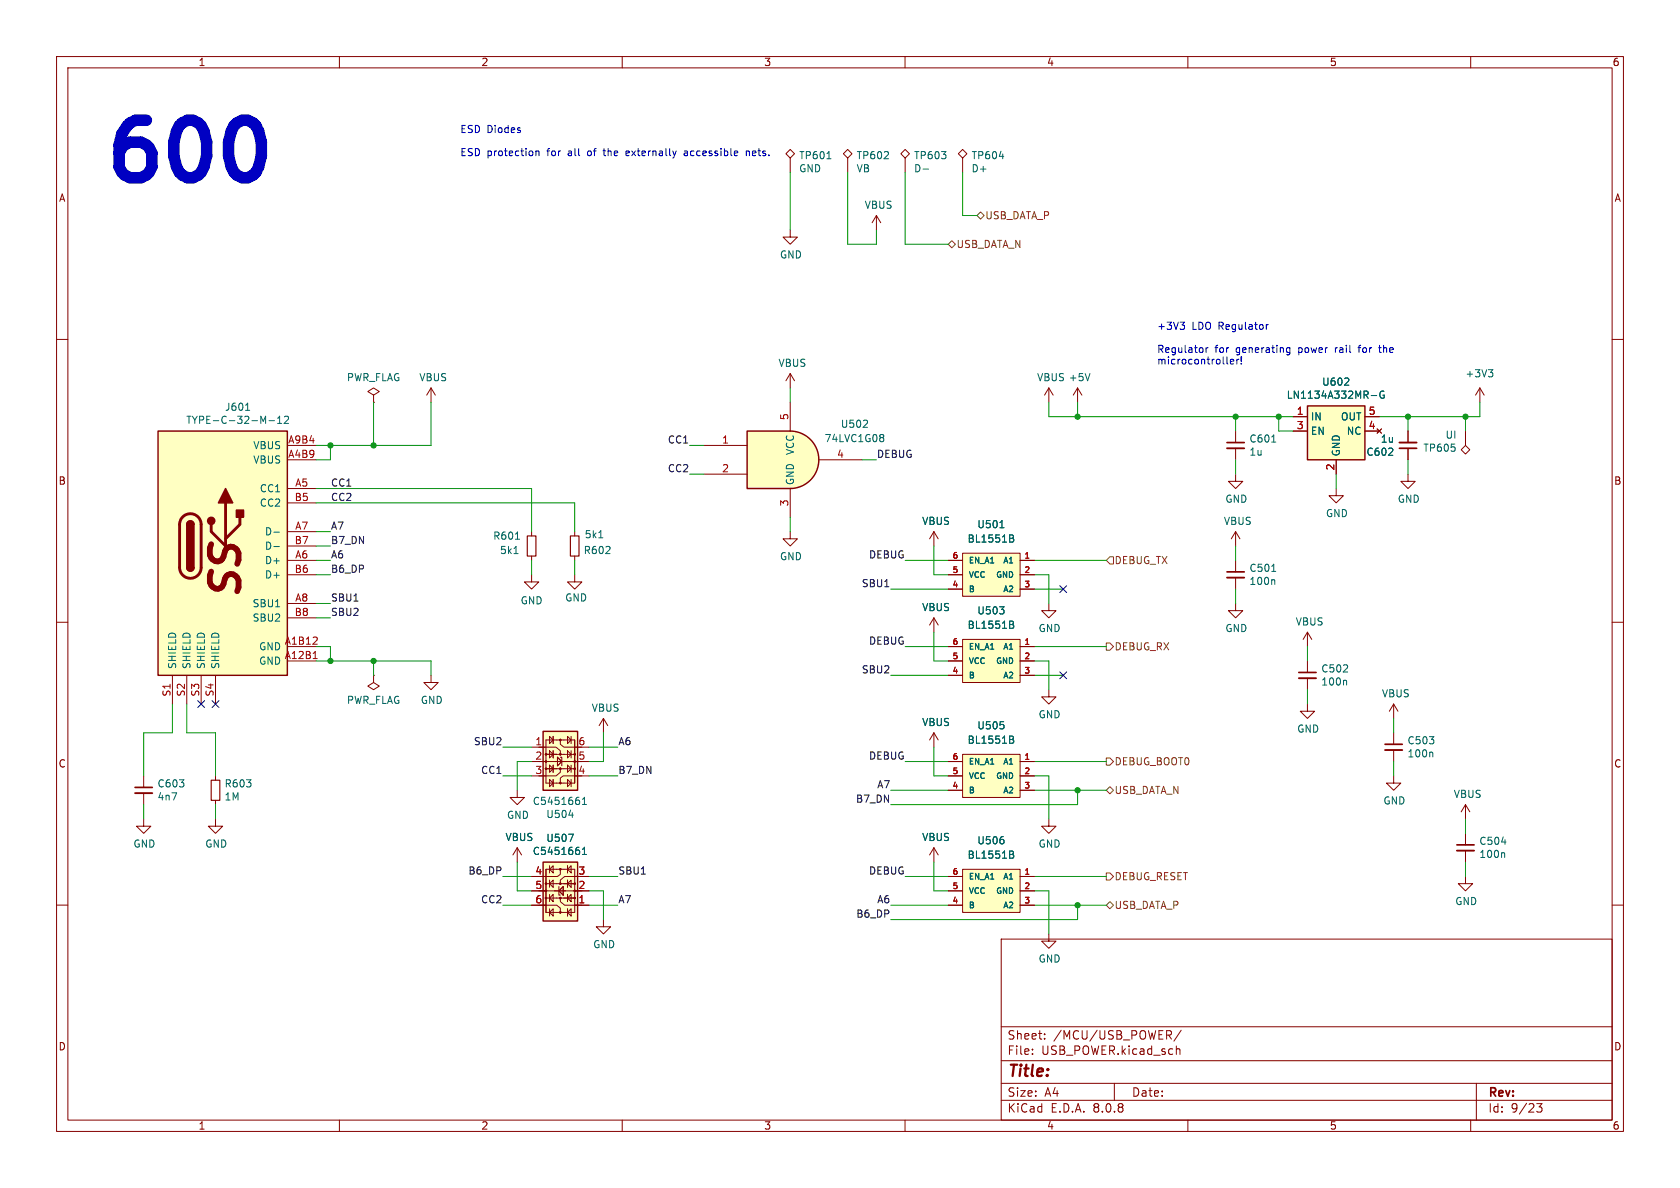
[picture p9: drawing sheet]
<svg xmlns="http://www.w3.org/2000/svg" width="297mm" height="210mm" viewBox="0 0 297 210" stroke-linecap="round" stroke-linejoin="round" font-family="sans-serif">
<g fill="none" stroke="#840000" stroke-width=".18">
<path d="M10 10h277v190h-277zM12 12h273v186h-273zM60 10v2M110 10v2M160 10v2M210 10v2M260 10v2M154.9 38.1l-.7 1.3M154.9 38.1v2.5M154.9 38.1l.8 1.3M160 26.4l.8 .8-.8 .7-.7-.7zM160 27.9v2.6"/>
<path d="M169.4 27.2l.8-.8 .7 .8-.7 .7zM170.2 27.9v2.6M10 60h2M185.4 68.6l-.7 1.3M185.4 68.6v2.5M185.4 68.6l.8 1.3M190.5 68.6l-.8 1.3M190.5 68.6v2.5M190.5 68.6l.8 1.3M258.3 79.5l.8-.8 .7 .8-.7 .8zM259.1 76.2v2.5M261.6 68.6l-.7 1.3"/>
<path d="M261.6 68.6v2.5M261.6 68.6l.8 1.3M285 60h2M218.4 83.8v1.3h1.3l-1.3 1.3-1.2-1.3h1.2M218.4 94l-.7 1.3M218.4 94v2.5M218.4 94l.8 1.3M236.2 86.4v1.2h1.3l-1.3 1.3-1.3-1.3h1.3M248.9 83.8v1.3h1.3l-1.3 1.3-1.3-1.3h1.3M10 110h2M285 110h2M10 160h2"/>
<path d="M177 166h108v32h-108zM285 160h2M60 198v2M110 198v2M160 198v2M177 194.5h108M177 191.5h108M177 187.5h108M177 181.5h108M182.5 186.3v.1M182.5 185.5v.1M184.7 183.6v.1"/>
<path d="M184.7 182.8v.1M197 191.5v3M206.6 183l.5 .7M206.8 182.2l.3 .3-.1 .3-.2 .2M208 184.9v1.5M208 185.5l.2-.1 .3 .1 .1 .9M208.8 182.1l-1.3 2M210 198v2M260 198v2M261 191.5v6.5M271.7 195.1h.9l-.5 .6 .4 .1v.7l-.2 .1-.6-.1"/>
</g>
<path d="M163.2 29.9h.9M176.7 27.6h.7M192.7 66l-.4 1.3M263.1 65.3h.8l-.4 .5M263.7 65.8l.2 .3v.3l-.2 .2" fill="none" stroke="#006464" stroke-width=".18"/>
<path d="M231.1 71.8h10.2v9.5h-10.2z" fill="#ffffc2"/>
<path d="M231.1 71.8h10.2v9.5h-10.2z" fill="none" stroke="#840000" stroke-width=".25"/>
<g fill="none" stroke="#840000" stroke-width=".18">
<path d="M66 69.9l1.1-.7-1.1-.6-1 .6 1 .7v1.2M66 71.1h.1M76.2 68.6l-.8 1.3M76.2 68.6v2.5M76.2 68.6l.8 1.3M228.6 73.7h2.5M228.6 76.2h2.5M241.3 73.7h2.5M241.3 76.2h2.5M243.5 75.8l.7 .8M244.2 75.8l-.7 .8M248.9 76.2v2"/>
<path d="M248.9 79.2v2.1M236.2 81.3v2.5M106.7 127l-.8 1.3M106.7 127v2.5M106.7 127l.7 1.3"/>
</g>
<path d="M237.7 68.1h.8M238.4 66.9v.5M242.4 69.9h1M244.7 69.2a.59 .59 0 0 0-.8 .6 .59 .59 0 0 0 .8 .5v-.4h-.2" fill="none" stroke="#006464" stroke-width=".18"/>
<path d="M247.4 78.2h3" fill="none" stroke="#840000" stroke-width=".33"/>
<path d="M247.4 79.2h3" fill="none" stroke="#840000" stroke-width=".3"/>
<path d="M96 152.4h6.1v10.4h-6.1z" fill="#ffffc2"/>
<path d="M96 152.4h6.1v10.4h-6.1z" fill="none" stroke="#840000" stroke-width=".25"/>
<g fill="none" stroke="#840000" stroke-width=".18">
<path d="M101.6 101.6v1.3h-1.3l1.3 1.2 1.3-1.2h-1.3M91.4 149.9l-.7 1.2M91.4 149.9v2.5M91.4 149.9l.8 1.2M94 157.5h10.1M94 154.9h2.5M96.5 153.7h5.1v7.6h-5.1zM96.5 158.8h5.1M96.5 156.2h5.1M97.2 158.8l.6-.7v1.3zM97.2 156.2l.6-.6v1.2zM97.2 153.7l.6-.7v1.3z"/>
<path d="M97.2 153v1.3M97.2 155.6v1.2M97.2 158.1v1.3M98.8 156.7v1.5h.3M99.1 158.8v.6l.7 .6h3.1M99.1 153.7v.9l-.5 .3h-3.4M99.6 156.7v1.5l-.8-.7zM100.3 158.8l.7-.7v1.3zM100.3 156.2l.7-.6v1.2zM100.3 153v1.3M100.3 155.6v1.2M100.3 158.1v1.3"/>
<path d="M101 153v1.3l-.7-.6zM101.6 154.9h2.5M102.9 154.9h-3.1l-.7 .7v.7M94 160h2.5M95.2 160h3.2l.7 .5v.9M97.2 161.3l.6-.6v1.2zM97.2 160.7v1.2M100.3 161.3l.7-.6v1.2zM100.3 160.7v1.2M101.6 160h2.5"/>
<circle cx="96.5" cy="158.8" r=".13"/>
<circle cx="96.5" cy="157.5" r=".13"/>
<circle cx="96.5" cy="156.2" r=".13"/>
<circle cx="99.1" cy="156.2" r=".13"/>
<circle cx="99.1" cy="153.7" r=".13"/>
<circle cx="99.1" cy="158.8" r=".13"/>
<circle cx="101.6" cy="157.5" r=".13"/>
<circle cx="101.6" cy="156.2" r=".13"/>
<circle cx="101.6" cy="158.8" r=".13"/>
<circle cx="99.1" cy="161.3" r=".13"/>
</g>
<path d="M100.5 147.5h.9l-.6 1.2M103 151h.7M103 150.1l.3-.3v1.2" fill="none" stroke="#006464" stroke-width=".18"/>
<path d="M96 129.3h6.1v10.4h-6.1z" fill="#ffffc2"/>
<path d="M96 129.3h6.1v10.4h-6.1z" fill="none" stroke="#840000" stroke-width=".25"/>
<g fill="none" stroke="#840000" stroke-width=".18">
<path d="M139.7 26.4l.8 .8-.8 .7-.8-.7zM139.7 27.9v2.6M66 119.4v1.3l1.1 .6-1.1 .6-1-.6 1-.6M66 119.4h.1M94 101.6v1.3h-1.3l1.3 1.2 1.2-1.2h-1.2M91.4 139.7v1.3h1.3l-1.3 1.2-1.2-1.2h1.2M94 134.6h10.1M94 132.1h2.5M94 137.2h2.5M95.2 132.1h3.1l.8 .6v.7M96.5 130.8h5.1v7.6h-5.1zM96.5 133.4h5.1"/>
<path d="M96.5 135.9h5.1M97.2 130.2l.6 .6-.6 .6zM97.2 132.7l.6 .7-.6 .6zM97.2 135.3l.6 .6-.6 .6zM97.2 137.8l.6 .6-.6 .7zM97.8 130.2v1.2M97.8 132.7v1.3M97.8 135.3v1.2M97.8 137.8v1.3M98.6 133.9l.7 .7-.7 .8zM99.1 133.9h.2v1.5M99.1 130.7v.9l.6 .5h3.2"/>
<path d="M99.1 135.8v.7l-.8 .7h-3.1M100.3 130.2l.7 .6-.7 .6zM100.3 132.7l.7 .7-.7 .6zM100.3 135.3l.7 .6-.7 .6zM100.3 137.8l.7 .6-.7 .7zM101 130.2v1.2M101 132.7v1.3M101 135.3v1.2M101 137.8v1.3M101.6 132.1h2.5M101.6 137.2h2.5M102.9 137.2h-3.3l-.5 .3v.9"/>
<circle cx="96.5" cy="135.9" r=".13"/>
<circle cx="96.5" cy="134.6" r=".13"/>
<circle cx="96.5" cy="133.4" r=".13"/>
<circle cx="99.1" cy="135.9" r=".13"/>
<circle cx="99.1" cy="133.4" r=".13"/>
<circle cx="99.1" cy="138.4" r=".13"/>
<circle cx="99.1" cy="130.8" r=".13"/>
<circle cx="101.6" cy="134.6" r=".13"/>
<circle cx="101.6" cy="135.9" r=".13"/>
<circle cx="101.6" cy="133.4" r=".13"/>
</g>
<path d="M146.2 28.1h.7M100.6 144.1h.8M103 142.2h.7M103 141.3l.3-.4v1.3" fill="none" stroke="#006464" stroke-width=".18"/>
<path d="M27.9 76.2h22.9v43.2h-22.9z" fill="#ffffc2"/>
<path d="M27.9 76.2h22.9v43.2h-22.9zM33 92.7a.64 .64 0 0 1 .7-.6 .64 .64 0 0 1 .6 .6M33 100.3a.64 .64 0 0 0 .7 .7 .64 .64 0 0 0 .6-.7" fill="none" stroke="#840000" stroke-width=".25"/>
<path d="M32.3 91.4a1.9 1.9 0 0 1 2.1-.4 1.9 1.9 0 0 1 1.2 1.7v7.6a1.91 1.91 0 0 1-1.9 1.9 1.91 1.91 0 0 1-2-1.9l.1-7.7 .1-.7zM37.3 92.7v1.3l2.6 2.5M39.9 88.9v8.9M42.4 91.4v1.3l-2.5 2.6" fill="none" stroke="#840000" stroke-width=".51"/>
<g fill="#840000" stroke="#840000" stroke-width=".25">
<path d="M33 100.3h1.3a.64 .64 0 0 1-.6 .7 .64 .64 0 0 1-.7-.7z"/>
<path d="M33 92.7h1.3v7.6h-1.3z"/>
<path d="M33.2 92.3a.64 .64 0 0 1 .7-.2 .64 .64 0 0 1 .4 .6h-1.3z"/>
<path d="M39.9 86.4l1.2 2.5h-2.5z"/>
<path d="M41.8 90.2h1.3v1.2h-1.3z"/>
<circle cx="37.3" cy="92.1" r=".63"/>
</g>
<g fill="none" stroke="#840000" stroke-width=".18">
<path d="M50.8 78.7h5.1M50.8 81.3h5.1M50.8 86.4h5.1M50.8 99.1h5.1M50.8 94h5.1M50.8 88.9h5.1M50.8 96.5h5.1M30.5 119.4v5.1M33 119.4v5.1M35.6 119.4v5.1M38.1 119.4v5.1M50.8 116.8h5.1"/>
<path d="M50.8 114.3h5.1M50.8 106.7h5.1M50.8 101.6h5.1M50.8 109.2h5.1M76.2 119.4v1.3h1.3l-1.3 1.2-1.3-1.2h1.3M185.4 106.7v1.3h1.3l-1.3 1.2-1.3-1.2h1.3M25.4 137.2v2M38.1 137.2v.7M25.4 144.8v1.3h1.3l-1.3 1.2-1.3-1.2h1.3M25.4 140.2v2M38.1 144.8v1.3h1.3l-1.3 1.2-1.3-1.2h1.3M38.1 141.5v.7"/>
</g>
<path d="M55.3 113.9h.8M55.4 116.4h.7M56 112.7v.5" fill="none" stroke="#a90000" stroke-width=".18"/>
<path d="M43.4 72.5h.7M47.6 74.4h.9M49.1 74.8h.7M49.1 73.9l.3-.3v1.2M50.3 73.7l.5-.1 .2 .3-.8 .9h.8M48.4 94.1h1M48.4 96.6h1" fill="none" stroke="#006464" stroke-width=".18"/>
<path d="M37.3 137.9h1.6v3.6h-1.6z" fill="none" stroke="#840000" stroke-width=".2"/>
<path d="M23.9 140.2h3" fill="none" stroke="#840000" stroke-width=".33"/>
<path d="M23.9 139.2h3" fill="none" stroke="#840000" stroke-width=".3"/>
<path d="M170.2 113h10.1v7.7h-10.1z" fill="#ffffc2"/>
<g fill="none" stroke="#840000" stroke-width=".18">
<path d="M149.1 27.2l.8-.8 .7 .8-.7 .7zM149.9 27.9v2.6M139.7 40.6v1.3h1.3l-1.3 1.3-1.3-1.3h1.3M139.7 66l-.8 1.3M139.7 66v2.6M139.7 66l.8 1.3M139.7 94v1.3h1.3l-1.3 1.2-1.3-1.2h1.3M165.1 94l-.8 1.3M165.1 94v2.5M165.1 94l.8 1.3M165.1 109.2v2.6M165.1 109.2l-.8 1.3"/>
<path d="M165.1 109.2l.8 1.3M167.6 114.3h2.6M167.6 116.8h2.6M167.6 119.4h2.6M170.2 113h10.1v7.7h-10.1zM180.3 114.3h2.6M180.3 116.8h2.6M180.3 119.4h2.6M259.1 142.2l-.8 1.3M259.1 142.2v2.6M259.1 142.2l.7 1.3"/>
</g>
<path d="M176.7 107.3h.8l-.4 .4M177.4 107.9v.5M178.5 109.8l.6 .1 .1 .3-.3 .2M178.5 110.4h.4M178.9 110.4l.3 .2v.3l-.7 .2" fill="none" stroke="#006464" stroke-width=".18"/>
<path d="M139.7 76.2a5.1 5.1 0 0 1 5.1 5.1 5.1 5.1 0 0 1-5.1 5.1z" fill="#ffffc2" stroke="#ffffc2" stroke-width=".18"/>
<path d="M132.1 76.2h7.6v10.2h-7.6z" fill="#ffffc2"/>
<path d="M132.1 76.2h7.6a5.1 5.1 0 0 1 5.1 5.1 5.1 5.1 0 0 1-5.1 5.1h-7.6z" fill="none" stroke="#840000" stroke-width=".25"/>
<path d="M124.5 78.7h7.6M139.7 71.1v5.1M94 94v.7M94 98.3v.8M101.6 94v.7M101.6 98.3v.8M124.5 83.8h7.6M139.7 86.4v5M144.8 81.3h7.6" fill="none" stroke="#840000" stroke-width=".18"/>
<path d="M152.6 75.5h.8M153.3 74.4v.4M155.8 76.8h.2l.2 .3-.2 .3M155.8 77.4h.2M156 77.4l.2 .2v.2l-.1 .2-.3 .1M90.9 97.9h.7M91.1 95.3h.7M105.9 95.1h.7" fill="none" stroke="#006464" stroke-width=".18"/>
<path d="M93.2 94.7h1.5v3.6h-1.5zM100.8 94.7h1.6v3.6h-1.6z" fill="none" stroke="#840000" stroke-width=".2"/>
<path d="M170.2 97.8h10.1v7.6h-10.1z" fill="#ffffc2"/>
<path d="M218.4 76.2v2M218.4 79.2v2.1M167.6 99.1h2.6M170.2 97.8h10.1v7.6h-10.1zM180.3 99.1h2.6M167.6 101.6h2.6M167.6 104.1h2.6M180.3 101.6h2.6M180.3 104.1h2.6" fill="none" stroke="#840000" stroke-width=".18"/>
<path d="M224.8 78.2h.7M176.8 93.3h.7M178.5 94.6l.6 .1 .1 .2-.3 .3M178.5 95.2h.4M178.9 95.2l.3 .2v.3l-.7 .1" fill="none" stroke="#006464" stroke-width=".18"/>
<path d="M216.9 79.2h3.1" fill="none" stroke="#840000" stroke-width=".33"/>
<path d="M216.9 78.2h3.1" fill="none" stroke="#840000" stroke-width=".3"/>
<path d="M170.2 153.7h10.1v7.6h-10.1z" fill="#ffffc2"/>
<g fill="none" stroke="#840000" stroke-width=".18">
<path d="M218.4 99.1v2M218.4 106.7v1.3h1.3l-1.3 1.2-1.2-1.2h1.2M218.4 102.1v2M231.1 111.8v2.5M231.1 116.8v2.1M231.1 119.9v2M231.1 111.8l-.7 1.2M231.1 111.8l.8 1.2M165.1 129.5v2.6M165.1 129.5l-.8 1.3M165.1 129.5l.8 1.3M185.4 121.9v1.3h1.3l-1.3 1.3-1.3-1.3h1.3"/>
<path d="M231.1 124.5v1.2h1.3l-1.3 1.3-1.2-1.3h1.2M246.4 137.2v1.2h1.2l-1.2 1.3-1.3-1.3h1.3M246.4 124.5l-.8 1.2M246.4 124.5v2.5M246.4 129.5v2.1M246.4 132.6v2M246.4 124.5l.7 1.2M165.1 149.9l-.8 1.2M165.1 149.9v2.5M165.1 149.9l.8 1.2M167.6 154.9h2.6M167.6 157.5h2.6"/>
<path d="M170.2 153.7h10.1v7.6h-10.1zM180.3 154.9h2.6M180.3 157.5h2.6M185.4 144.8v1.3h1.3l-1.3 1.2-1.3-1.2h1.3M259.1 154.9v1.3h1.2l-1.2 1.3-1.3-1.3h1.3M259.1 147.3v2.1M259.1 150.4v2M106.7 162.6v1.2h1.2l-1.2 1.3-1.3-1.3h1.3M167.6 160h2.6M180.3 160h2.6M185.4 165.1v1.3h1.3l-1.3 1.2-1.3-1.2h1.3"/>
</g>
<path d="M224.8 101h.7M225.2 102.5l.2 .2v.6M237.9 120.3l.2 .1v.7M253.1 133l.2 .1v.7M177.4 148.5v.5M178.5 150.4l.6 .2 .1 .2-.3 .2M178.5 151h.4M178.9 151l.3 .3v.3l-.7 .1M265.5 148.8h.7M265.8 150.7l.2 .2v.7" fill="none" stroke="#006464" stroke-width=".18"/>
<path d="M216.9 102.1h3.1M229.6 119.9h3.1M244.9 132.6h3M257.6 150.4h3" fill="none" stroke="#840000" stroke-width=".33"/>
<path d="M216.9 101.1h3.1M229.6 118.9h3.1M244.9 131.6h3M257.6 149.4h3" fill="none" stroke="#840000" stroke-width=".3"/>
<path d="M170.2 133.4h10.1v7.6h-10.1z" fill="#ffffc2"/>
<g fill="none" stroke="#840000" stroke-width=".18">
<path d="M228.6 73.7h2.5M228.6 76.2h2.5M241.3 73.7h2.5M241.3 76.2h2.5M243.5 75.8l.7 .8M244.2 75.8l-.7 .8M248.9 76.2v2M248.9 79.2v2.1M167.6 99.1h2.6M180.3 99.1h2.6M236.2 81.3v2.5M167.6 114.3h2.6"/>
<path d="M167.6 116.8h2.6M167.6 119.4h2.6M167.6 101.6h2.6M167.6 104.1h2.6M180.3 114.3h2.6M180.3 116.8h2.6M180.3 119.4h2.6M180.3 101.6h2.6M180.3 104.1h2.6M167.6 134.6h2.6M167.6 137.2h2.6M167.6 139.7h2.6"/>
<path d="M170.2 133.4h10.1v7.6h-10.1zM180.3 134.6h2.6M180.3 137.2h2.6M180.3 139.7h2.6M94 154.9h2.5M94 157.5h2.5M101.6 154.9h2.5M101.6 157.5h2.5M167.6 154.9h2.6M167.6 157.5h2.6M180.3 154.9h2.6M180.3 157.5h2.6"/>
<path d="M94 160h2.5M101.6 160h2.5M167.6 160h2.6M180.3 160h2.6"/>
</g>
<g fill="none" stroke="#006464" stroke-width=".18">
<path d="M237.7 68.1h.8M238.4 66.9v.5M242.4 69.9h1M244.7 69.2a.59 .59 0 0 0-.8 .6 .59 .59 0 0 0 .8 .5v-.4h-.2M176.8 93.3h.7M178.5 94.6l.6 .1 .1 .2-.3 .3M178.5 95.2h.4M178.9 95.2l.3 .2v.3l-.7 .1M176.7 107.3h.8l-.4 .4M177.4 107.9v.5M178.5 109.8l.6 .1 .1 .3-.3 .2M178.5 110.4h.4"/>
<path d="M178.9 110.4l.3 .2v.3l-.7 .2M177.4 128.2v.5M178.5 130.1l.6 .1 .1 .3-.3 .2M178.5 130.7h.4M178.9 130.7l.3 .3v.3l-.7 .1M100.5 147.5h.9l-.6 1.2M103 151h.7M103 150.1l.3-.3v1.2M177.4 148.5v.5M178.5 150.4l.6 .2 .1 .2-.3 .2M178.5 151h.4M178.9 151l.3 .3v.3l-.7 .1"/>
</g>
<path d="M172.7 38.1l.7-.6 .6 .6-.6 .6zM168.3 42.5l.6 .7-.6 .6-.7-.6zM196.2 98.4h.6v1.3h-.6l-.6-.6zM195.6 113.7h.6l.6 .6-.6 .6h-.6zM195.6 134h.6l.6 .6-.6 .7h-.6zM195.6 139.7l.6-.6 .6 .6-.6 .6zM195.6 154.3h.6l.6 .6-.6 .7h-.6zM195.6 160l.6-.6 .6 .6-.6 .7z" fill="none" stroke="#725600" stroke-width=".18"/>
<g fill="none" stroke="#0000c2" stroke-width=".18">
<path d="M94.7 26.7v.8M94.7 26.8l.2-.1h.3l.1 .8M106.6 26.7h.5M106.8 26.3v1.2M111.1 26.7h-.3l-.1 .2v.6h.4M111.3 27l-.6 .1M121 26.7h.5M121.5 27h-.4l-.2 .2 .2 .3h.4M131.9 26.8l.2-.1h.3l.1 .8M131.9 26.7v.8M208.6 57h.8l-.4 .4M209.2 57.4l.2 .3v.3l-.2 .2"/>
<path d="M223.9 57.4v.8M224.2 57.4l-.3 .2M213.2 61.5v.8M213.6 61.5l-.4 .2M217 64.3l.1 .1M217.5 63.9l.6-.1v-.2l-.4-.1-.2 .2 .1 .6h.5M218.7 63.5v.9M219 63.5l-.3 .3M219.4 63.1v.8M219.4 64.2v.2M219.5 63.1l-.1 .8M227.4 62.1l.3 .2h.3"/>
<path d="M228 61.5h-.3l-.3 .2M228 61.5v1l-.2 .2h-.3M240.1 61.5h.5M240.3 61.1v1.2M243.7 61.5h.5M243.9 61v1.1l.3 .2"/>
</g>
<path d="M45.7 23.2l.5 1.9v2.5l-.5 1.9" fill="none" stroke="#0000c2" stroke-width="2"/>
<g fill="none" stroke="#009600" stroke-width=".18">
<path d="M139.7 30.5v10.1M149.9 30.5v12.7h5v-2.6M160 30.5v12.7h7.6M170.2 30.5v7.6h2.5M58.4 78.7v2.6h-2.5M66 71.1v7.6M76.2 71.1v7.6h-20.3M121.9 78.7h2.6M139.7 68.6v2.5M185.4 71.1v2.6h43.2M190.5 71.1v2.6M218.4 73.7v2.5"/>
<path d="M226.1 73.7v2.5h2.5M248.9 73.7v2.5M259.1 73.7v2.5M261.6 71.1v2.6h-17.8M55.9 88.9h45.7v5.1M55.9 94h2.5M55.9 86.4h38.1v7.6M55.9 99.1h2.5M55.9 96.5h2.5M94 99.1v2.5M101.6 99.1v2.5M121.9 83.8h2.6"/>
<path d="M139.7 91.4v2.6M152.4 81.3h2.5M160 99.1h7.6M165.1 96.5v5.1h2.5M182.9 99.1h12.7M218.4 81.3v2.5M218.4 96.5v2.6M236.2 83.8v2.6M248.9 81.3v2.5M55.9 114.3h2.5v2.5M55.9 101.6h2.5M55.9 116.8h20.3v2.6"/>
<path d="M55.9 109.2h2.5M55.9 106.7h2.5M66 116.8v2.6M157.5 119.4h10.1M157.5 104.1h10.1M160 114.3h7.6M165.1 111.8v5h2.5M182.9 114.3h12.7M182.9 101.6h2.5v5.1M182.9 119.4h5.1M182.9 116.8h2.5v5.1M182.9 104.1h5.1"/>
<path d="M218.4 104.1v2.6M231.1 114.3v2.5M30.5 124.5v5h-5.1v7.7M33 124.5v5h5.1v7.7M88.9 137.2h5.1M88.9 132.1h5.1M94 134.6h-2.6v5.1M104.1 137.2h5.1M104.1 132.1h5.1M106.7 129.5v5.1h-2.6M157.5 139.7h10.1M160 134.6h7.6"/>
<path d="M165.1 132.1v5.1h2.5M182.9 137.2h2.5v7.6M182.9 134.6h12.7M182.9 139.7h12.7M190.5 139.7v2.5h-33M231.1 121.9v2.6M246.4 127v2.5M246.4 134.6v2.6M25.4 142.2v2.6M38.1 142.2v2.6M88.9 154.9h5.1M91.4 152.4v5.1h2.6"/>
<path d="M104.1 157.5h2.6v5.1M104.1 154.9h5.1M160 154.9h7.6M165.1 152.4v5.1h2.5M182.9 157.5h2.5v7.6M182.9 154.9h12.7M259.1 144.8v2.5M259.1 152.4v2.5M88.9 160h5.1M104.1 160h5.1M157.5 160h10.1M182.9 160h12.7"/>
<path d="M190.5 160v2.6h-33"/>
</g>
<path d="M187.4 118.8l1.2 1.2M187.4 103.5l1.2 1.2M188.6 118.8l-1.2 1.2M188.6 103.5l-1.2 1.2M35 123.9l1.2 1.2M36.2 123.9l-1.2 1.2M37.5 123.9l1.2 1.2M38.7 123.9l-1.2 1.2" fill="none" stroke="#000084" stroke-width=".18"/>
<g fill="#009600" stroke="#009600" stroke-width=".18">
<circle cx="190.5" cy="139.7" r=".46"/>
<circle cx="190.5" cy="160" r=".46"/>
<circle cx="190.5" cy="73.7" r=".46"/>
<circle cx="218.4" cy="73.7" r=".46"/>
<circle cx="248.9" cy="73.7" r=".46"/>
<circle cx="259.1" cy="73.7" r=".46"/>
<circle cx="226.1" cy="73.7" r=".46"/>
<circle cx="66" cy="116.8" r=".46"/>
<circle cx="58.4" cy="116.8" r=".46"/>
<circle cx="58.4" cy="78.7" r=".46"/>
<circle cx="66" cy="78.7" r=".46"/>
</g>
<text font-size="14.2" fill="#0000c2" x="17.8" y="32.8">600</text>
<text font-size="7.1" fill="#840000" x="43.9" y="106.5" transform="rotate(-90 43.9 106.5)">SS</text>
<text font-size="2.8" fill="#840000" x="178" y="190.9">Title:</text>
<g font-size="2.1" fill="#840000">
<text x="178" y="184">Sheet:</text>
<text x="186.2" y="184">/MCU/USB_POWER/</text>
<text x="178" y="186.7">File:</text>
<text x="184.1" y="186.7">USB_POWER.kicad_sch</text>
<text x="178" y="196.9">KiCad</text>
<text x="178" y="194.1">Size:</text>
<text x="184.7" y="194.1">A4</text>
<text x="185.7" y="196.9">E.D.A.</text>
<text x="193.3" y="196.9">8.0.8</text>
<text x="200" y="194.1">Date:</text>
<text x="263" y="194.3">Rev:</text>
<text x="263" y="196.9">Id:</text>
<text x="267.1" y="196.9">9/23</text>
</g>
<g font-size="1.8" fill="#840000">
<text x="35" y="11.9">1</text>
<text x="85" y="11.9">2</text>
<text x="135" y="11.9">3</text>
<text x="185" y="11.9">4</text>
<text x="235" y="11.9">5</text>
<text x="285" y="11.9">6</text>
<text x="10.3" y="35.9">A</text>
<text x="285.3" y="35.9">A</text>
<text x="10.3" y="85.9">B</text>
<text x="285.3" y="85.9">B</text>
<text x="10.3" y="135.9">C</text>
<text x="285.3" y="135.9">C</text>
<text x="10.3" y="185.9">D</text>
<text x="285.3" y="185.9">D</text>
<text x="35" y="199.9">1</text>
<text x="85" y="199.9">2</text>
<text x="135" y="199.9">3</text>
<text x="185" y="199.9">4</text>
<text x="235" y="199.9">5</text>
<text x="285" y="199.9">6</text>
</g>
<g font-size="1.8" fill="#0000c2">
<text x="81.3" y="23.6">ESD Diodes</text>
<text x="81.3" y="27.7">ESD protection</text>
<text x="96.9" y="27.7">for</text>
<text x="100.7" y="27.7">all</text>
<text x="104.3" y="27.7">of</text>
<text x="107.4" y="27.7">the</text>
<text x="111.5" y="27.7">externally</text>
<text x="122" y="27.7">accessible</text>
<text x="133.2" y="27.7">nets.</text>
<text x="204.5" y="58.4">+3V3</text>
<text x="210.7" y="58.4">LDO Regulator</text>
<text x="204.5" y="62.5">Regulator</text>
<text x="204.5" y="64.5">microcontroller!</text>
<text x="214.8" y="62.5">for</text>
<text x="218.6" y="62.5">generating</text>
<text x="229.8" y="62.5">power</text>
<text x="236.5" y="62.5">rail</text>
<text x="240.9" y="62.5">for</text>
<text x="244.7" y="62.5">the</text>
</g>
<g font-size="1.8" fill="#006464">
<text x="141.2" y="28.3">TP601</text>
<text x="151.3" y="28.3">TP602</text>
<text x="161.5" y="28.3">TP603</text>
<text x="171.7" y="28.3">TP604</text>
<text x="141.2" y="30.7">GND</text>
<text x="151.3" y="30.7">VB</text>
<text x="161.5" y="30.7">D-</text>
<text x="171.7" y="30.7">D+</text>
<text x="152.8" y="37.1">VBUS</text>
<text x="137.8" y="45.9">GND</text>
<text x="137.5" y="65">VBUS</text>
<text x="61.2" y="67.6">PWR_FLAG</text>
<text x="74" y="67.6">VBUS</text>
<text x="183.3" y="67.6">VBUS +5V</text>
<text x="227.4" y="70.7">LN1134A332MR-G</text>
<text x="233.6" y="68.4">U602</text>
<text x="259" y="66.9">+3V3</text>
<text x="32.8" y="75.1">TYPE-C-32-M-12</text>
<text x="39.7" y="72.8">J601</text>
<text x="148.5" y="75.8">U502</text>
<text x="231.6" y="74.5">IN</text>
<text x="231.6" y="77.1">EN</text>
<text x="237" y="74.5">OUT</text>
<text x="238" y="77.1">NC</text>
<text x="255.5" y="77.7">UI</text>
<text x="44.7" y="82.1">VBUS</text>
<text x="44.7" y="79.6">VBUS</text>
<text x="140.6" y="80.5" transform="rotate(-90 140.6 80.5)">VCC</text>
<text x="145.7" y="78.4">74LVC1G08</text>
<text x="220.8" y="78.4">C601</text>
<text x="220.8" y="80.7">1u</text>
<text x="237.1" y="80.8" transform="rotate(-90 237.1 80.8)">GND</text>
<text x="241.5" y="80.8">C602</text>
<text x="244" y="78.5">1u</text>
<text x="251.5" y="80.1">TP605</text>
<text x="45.8" y="87.2">CC1</text>
<text x="45.8" y="89.8">CC2</text>
<text x="140.6" y="85.9" transform="rotate(-90 140.6 85.9)">GND</text>
<text x="216.5" y="89.1">GND</text>
<text x="247" y="89.1">GND</text>
<text x="46.7" y="94.8">D-</text>
<text x="87.1" y="95.6">R601</text>
<text x="103.3" y="95.4">5k1</text>
<text x="162.9" y="93">VBUS</text>
<text x="172.7" y="93.6">U501</text>
<text x="216.3" y="93">VBUS</text>
<text x="234.3" y="91.6">GND</text>
<text x="46.7" y="99.9">D+</text>
<text x="46.7" y="97.4">D-</text>
<text x="88.3" y="98.1">5k1</text>
<text x="103.1" y="98.1">R602</text>
<text x="137.8" y="99.2">GND</text>
<text x="171" y="96.1">BL1551B</text>
<text x="220.8" y="101.3">C501</text>
<text x="44.6" y="107.5">SBU1</text>
<text x="46.7" y="102.5">D+</text>
<text x="91.9" y="107">GND</text>
<text x="99.8" y="106.5">GND</text>
<text x="220.8" y="103.6">100n</text>
<text x="44.6" y="110.1">SBU2</text>
<text x="162.9" y="108.2">VBUS</text>
<text x="171" y="111.4">BL1551B</text>
<text x="172.7" y="108.8">U503</text>
<text x="183.5" y="111.9">GND</text>
<text x="216.5" y="111.9">GND</text>
<text x="229" y="110.8">VBUS</text>
<text x="31.3" y="118.4" transform="rotate(-90 31.3 118.4)">SHIELD</text>
<text x="33.9" y="118.4" transform="rotate(-90 33.9 118.4)">SHIELD</text>
<text x="36.4" y="118.4" transform="rotate(-90 36.4 118.4)">SHIELD</text>
<text x="39" y="118.4" transform="rotate(-90 39 118.4)">SHIELD</text>
<text x="45.7" y="117.7">GND</text>
<text x="45.7" y="115.2">GND</text>
<text x="233.5" y="119.1">C502</text>
<text x="61.2" y="124.6">PWR_FLAG</text>
<text x="74.3" y="124.6">GND</text>
<text x="233.5" y="121.4">100n</text>
<text x="244.2" y="123.5">VBUS</text>
<text x="104.5" y="126">VBUS</text>
<text x="162.9" y="128.5">VBUS</text>
<text x="171" y="131.7">BL1551B</text>
<text x="172.7" y="129.1">U505</text>
<text x="183.5" y="127.2">GND</text>
<text x="229.2" y="129.7">GND</text>
<text x="248.7" y="131.8">C503</text>
<text x="248.7" y="134.1">100n</text>
<text x="27.7" y="139.4">C603</text>
<text x="27.7" y="141.7">4n7</text>
<text x="39.6" y="139.4">R603</text>
<text x="39.6" y="141.7">1M</text>
<text x="94.1" y="142.5">C5451661</text>
<text x="244.5" y="142.4">GND</text>
<text x="256.9" y="141.2">VBUS</text>
<text x="89.3" y="148.9">VBUS</text>
<text x="89.5" y="145">GND</text>
<text x="96.5" y="149">U507</text>
<text x="96.5" y="144.8">U504</text>
<text x="162.9" y="148.9">VBUS</text>
<text x="172.7" y="149.5">U506</text>
<text x="261.4" y="149.6">C504</text>
<text x="23.5" y="150">GND</text>
<text x="36.2" y="150">GND</text>
<text x="94.1" y="151.3">C5451661</text>
<text x="171" y="152">BL1551B</text>
<text x="183.5" y="150">GND</text>
<text x="261.4" y="151.9">100n</text>
<text x="257.2" y="160.2">GND</text>
<text x="104.8" y="167.8">GND</text>
<text x="183.5" y="170.4">GND</text>
</g>
<g font-size="1.8" fill="#725600">
<text x="174.1" y="39">USB_DATA_P</text>
<text x="169" y="44">USB_DATA_N</text>
<text x="197" y="99.9">DEBUG_TX</text>
<text x="197" y="115.2">DEBUG_RX</text>
<text x="197" y="135.5">DEBUG_BOOT0</text>
<text x="197" y="140.6">USB_DATA_N</text>
<text x="197" y="155.8">DEBUG_RESET</text>
<text x="197" y="160.9">USB_DATA_P</text>
</g>
<g font-size="1.8" fill="#a90000">
<text x="139.4" y="74.4" transform="rotate(-90 139.4 74.4)">5</text>
<text x="229.2" y="73.4">1</text>
<text x="229.2" y="75.9">3</text>
<text x="241.9" y="75.9">4</text>
<text x="241.9" y="73.4">5</text>
<text x="50.8" y="81">A4B9</text>
<text x="50.8" y="78.5">A9B4</text>
<text x="127.6" y="78.5">1</text>
<text x="127.6" y="83.6">2</text>
<text x="147.9" y="81">4</text>
<text x="236" y="83.3" transform="rotate(-90 236 83.3)">2</text>
<text x="52" y="88.6">B5</text>
<text x="52.1" y="86.1">A5</text>
<text x="139.4" y="89.6" transform="rotate(-90 139.4 89.6)">3</text>
<text x="52.1" y="93.7">A7</text>
<text x="52" y="101.3">B6</text>
<text x="52" y="96.3">B7</text>
<text x="52.1" y="98.8">A6</text>
<text x="52.1" y="106.4">A8</text>
<text x="52" y="109">B8</text>
<text x="50.2" y="116.6">A12B1</text>
<text x="50.2" y="114">A1B12</text>
<text x="30.2" y="123.2" transform="rotate(-90 30.2 123.2)">S1</text>
<text x="32.8" y="123.2" transform="rotate(-90 32.8 123.2)">S2</text>
<text x="35.3" y="123.2" transform="rotate(-90 35.3 123.2)">S3</text>
<text x="37.8" y="123.2" transform="rotate(-90 37.8 123.2)">S4</text>
<text x="94.5" y="131.8">1</text>
<text x="102.2" y="131.8">6</text>
<text x="94.5" y="134.4">2</text>
<text x="94.5" y="136.9">3</text>
<text x="102.2" y="136.9">4</text>
<text x="102.2" y="134.4">5</text>
<text x="94.5" y="154.7">4</text>
<text x="102.2" y="154.7">3</text>
<text x="94.5" y="157.2">5</text>
<text x="94.5" y="159.8">6</text>
<text x="102.2" y="159.8">1</text>
<text x="102.2" y="157.2">2</text>
</g>
<g font-size="1.8" fill="#0f0f0f">
<text x="118" y="83.6">CC2</text>
<text x="118" y="78.5">CC1</text>
<text x="154.9" y="81">DEBUG</text>
<text x="58.4" y="86.1">CC1</text>
<text x="58.4" y="88.6">CC2</text>
<text x="58.4" y="93.7">A7</text>
<text x="58.4" y="98.8">A6</text>
<text x="58.4" y="96.3">B7_DN</text>
<text x="58.4" y="101.3">B6_DP</text>
<text x="153.5" y="98.8">DEBUG</text>
<text x="58.4" y="106.4">SBU1</text>
<text x="152.3" y="103.9">SBU1</text>
<text x="58.4" y="109">SBU2</text>
<text x="152.3" y="119.1">SBU2</text>
<text x="153.5" y="114">DEBUG</text>
<text x="83.7" y="131.8">SBU2</text>
<text x="109.2" y="131.8">A6</text>
<text x="84.9" y="136.9">CC1</text>
<text x="109.2" y="136.9">B7_DN</text>
<text x="153.5" y="134.4">DEBUG</text>
<text x="151.2" y="142">B7_DN</text>
<text x="155" y="139.4">A7</text>
<text x="82.7" y="154.7">B6_DP</text>
<text x="109.2" y="154.7">SBU1</text>
<text x="153.5" y="154.7">DEBUG</text>
<text x="84.9" y="159.8">CC2</text>
<text x="109.2" y="159.8">A7</text>
<text x="155" y="159.8">A6</text>
<text x="151.3" y="162.3">B6_DP</text>
</g>
<g font-size="1.4" fill="#a90000">
<text x="168.3" y="101.3">5</text>
<text x="168.3" y="98.8">6</text>
<text x="181" y="98.8">1</text>
<text x="181" y="101.3">2</text>
<text x="168.3" y="103.9">4</text>
<text x="181" y="103.9">3</text>
<text x="168.3" y="119.1">4</text>
<text x="168.3" y="116.6">5</text>
<text x="168.3" y="114">6</text>
<text x="181" y="114">1</text>
<text x="181" y="116.6">2</text>
<text x="181" y="119.1">3</text>
<text x="168.3" y="136.9">5</text>
<text x="168.3" y="134.4">6</text>
<text x="181" y="134.4">1</text>
<text x="181" y="136.9">2</text>
<text x="168.3" y="139.4">4</text>
<text x="181" y="139.4">3</text>
<text x="168.3" y="154.7">6</text>
<text x="181" y="154.7">1</text>
<text x="168.3" y="159.8">4</text>
<text x="168.3" y="157.2">5</text>
<text x="181" y="157.2">2</text>
<text x="181" y="159.8">3</text>
</g>
<g font-size="1.4" fill="#006464">
<text x="171.2" y="99.8">EN_A1</text>
<text x="177.2" y="99.8">A1</text>
<text x="171.2" y="104.9">B</text>
<text x="171.2" y="102.3">VCC</text>
<text x="176" y="102.3">GND</text>
<text x="177.2" y="104.9">A2</text>
<text x="171.2" y="117.6">VCC</text>
<text x="171.2" y="115">EN_A1</text>
<text x="176" y="117.6">GND</text>
<text x="177.2" y="115">A1</text>
<text x="171.2" y="120.1">B</text>
<text x="177.2" y="120.1">A2</text>
<text x="171.2" y="137.9">VCC</text>
<text x="171.2" y="135.4">EN_A1</text>
<text x="176" y="137.9">GND</text>
<text x="177.2" y="135.4">A1</text>
<text x="171.2" y="140.4">B</text>
<text x="177.2" y="140.4">A2</text>
<text x="171.2" y="155.7">EN_A1</text>
<text x="177.2" y="155.7">A1</text>
<text x="171.2" y="160.8">B</text>
<text x="171.2" y="158.2">VCC</text>
<text x="176" y="158.2">GND</text>
<text x="177.2" y="160.8">A2</text>
</g>
</svg>
